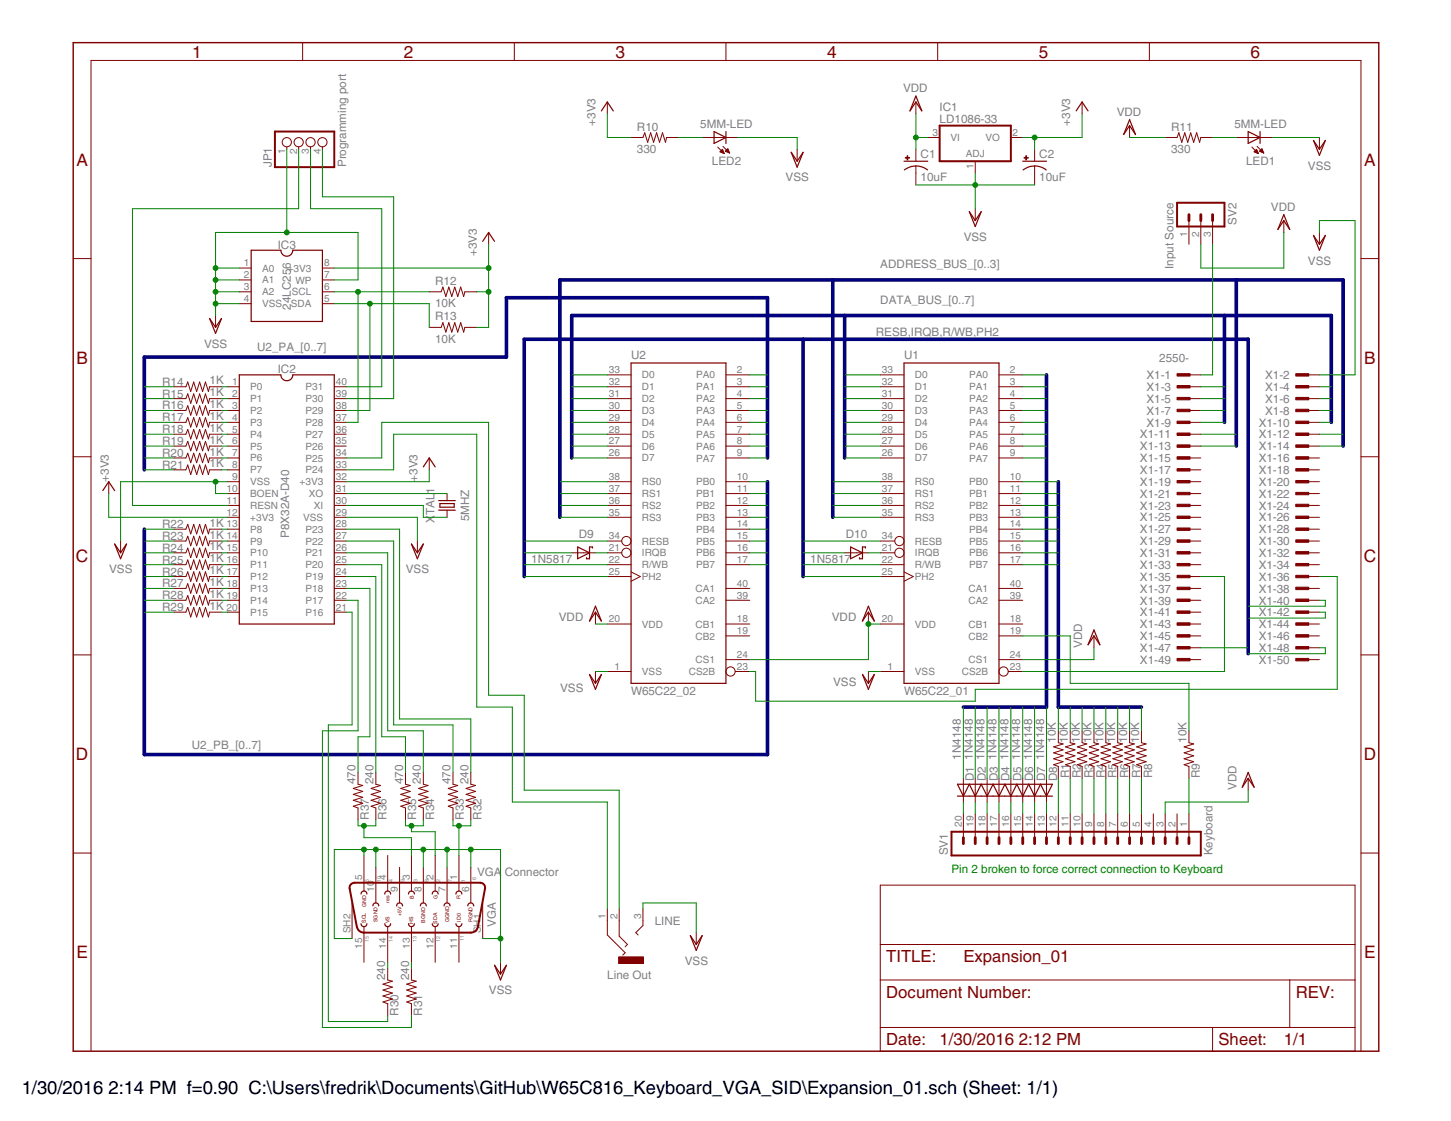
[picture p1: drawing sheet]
<svg xmlns="http://www.w3.org/2000/svg" width="279mm" height="216mm" viewBox="0 0 279 216" stroke-linecap="round" stroke-linejoin="round" font-family="sans-serif">
<path d="M14.1 8.2h251.4v194.3h-251.4z" fill="none" stroke="#800000" stroke-width=".28"/>
<g fill="none" stroke="#800000" stroke-width=".19">
<path d="M58.3 8.2v3.4M99 8.2v3.4M116.9 19.6v2.3M139.8 8.2v3.4M176.4 19.6v2.3M180.6 8.2v3.4M208.4 19.6v2.3M221.3 8.2v3.4M55.2 28.3v.5M57.5 28.3v.5M59.8 28.3v.5M62.1 28.3v.5"/>
<path d="M121.5 26.5h2.3l.3-.9 .6 1.8 .6-1.8 .6 1.8 .5-1.8 .6 1.8 .6-1.8 .5 1.8 .3-.9h2.2M135.2 26.5h6.9M138.2 28.3l1.2 1.3M138.6 29.2l.5-.4 .3 .8zM138.7 29.3h.6M138.7 29.1h.6M138.9 29h.3M138.9 29.4h.5M139 28.9h.2M139.1 28.8h.1M139.2 29.5h.2M139.2 28.2l1.3 1.3"/>
<path d="M139.4 29.6h.1M139.7 29.1l.4-.4 .4 .8zM139.7 29.1h.6M139.8 29h.5M139.9 28.9h.4M140 29.3h.4M140 28.8h.2M140.1 28.7h.1M140.2 29.4h.2M140.5 29.5h.1M153.5 28.8v2.3M176.4 28.8v2.3"/>
<path d="M176.4 32v3.6M178.6 26.5h2.3M187.8 31.1v2.2M194.6 26.5h2.3M199.2 28.8v2.3M199.2 32v3.6M217.5 24.2v2.3M224.4 26.5h2.3l.3-.9 .6 1.8 .5-1.8 .6 1.8 .6-1.8 .5 1.8 .6-1.8 .6 1.8 .2-.9h2.3M238.1 26.5h6.8M241 28.3l1.3 1.3M241.5 29.2l.5-.4 .3 .8zM241.5 29.3h.7"/>
<path d="M241.6 29.1h.5M241.7 29h.4M241.8 29.4h.4M241.8 28.9h.2M241.9 28.8h.1M242 29.5h.3M242.1 28.2l1.2 1.3M242.3 29.6h.1M242.5 29.1l.5-.4 .3 .8zM242.6 29.1h.6M242.6 29h.5M242.7 28.9h.4"/>
<path d="M242.8 29.3h.4M242.8 28.8h.3M242.9 28.7h.1M243.1 29.4h.2M243.3 29.5h.1M254.1 26.5v2.3M14.1 49.8h3.4M46.1 51.6h2.3M46.1 53.9h2.3M46.1 56.2h2.3M46.1 58.5h2.3M62.1 51.6h2.3"/>
<path d="M62.1 53.9h2.3M62.1 56.2h2.3M62.1 58.5h2.3M82.7 56.2h2.2l.4-.9 .6 1.8 .5-1.8 .6 1.8 .6-1.8 .5 1.8 .6-1.8 .6 1.8 .2-.9h2.3M94.1 44.8v2.3M187.8 40.2v2.3M228.9 42.5v4.6M231.2 42.5v4.6M233.5 42.5v4.6M247.2 42.5v2.3M254.1 44.8v2.3M262.1 49.8h3.4"/>
<path d="M33.5 74.5h2.3l.4-.9 .5 1.8 .6-1.8 .6 1.8 .5-1.8 .6 1.8 .6-1.8 .5 1.8 .3-.9h2.3M33.5 76.8h2.3l.4-.9 .5 1.8 .6-1.8 .6 1.8 .5-1.8 .6 1.8 .6-1.8 .5 1.8 .3-.9h2.3M33.5 79.1h2.3l.4-1 .5 1.9 .6-1.9 .6 1.9 .5-1.9 .6 1.9 .6-1.9 .5 1.9 .3-.9h2.3M41.5 60.8v2.3M43.8 74.5h2.3M43.8 76.8h2.3M43.8 79.1h2.3M64.4 74.5h2.3M64.4 76.8h2.3M64.4 79.1h2.3M82.7 63.1h2.2l.4-1 .6 1.9 .5-1.9 .6 1.9 .6-1.9 .5 1.9 .6-1.9 .6 1.9 .2-.9h2.3M116.9 72.2h4.6"/>
<path d="M116.9 74.5h4.6M116.9 76.8h4.6M116.9 79.1h4.6M139.8 72.2h4.6M139.8 74.5h4.6M139.8 76.8h4.6M139.8 79.1h4.6M169.5 72.2h4.6M169.5 74.5h4.6M169.5 76.8h4.6M169.5 79.1h4.6M192.4 72.2h4.5"/>
<path d="M192.4 74.5h4.5M192.4 76.8h4.5M192.4 79.1h4.5M228.9 72.2h2.3M228.9 74.5h2.3M228.9 76.8h2.3M228.9 79.1h2.3M251.8 72.2h2.3M251.8 74.5h2.3M251.8 76.8h2.3M251.8 79.1h2.3M14.1 88h3.4"/>
<path d="M20.9 92.8v2.3M33.5 81.3h2.3l.4-.9 .5 1.9 .6-1.9 .6 1.9 .5-1.9 .6 1.9 .6-1.9 .5 1.9 .3-1h2.3M33.5 83.6h2.3l.4-.9 .5 1.8 .6-1.8 .6 1.8 .5-1.8 .6 1.8 .6-1.8 .5 1.8 .3-.9h2.3M33.5 85.9h2.3l.4-.9 .5 1.8 .6-1.8 .6 1.8 .5-1.8 .6 1.8 .6-1.8 .5 1.8 .3-.9h2.3M33.5 88.2h2.3l.4-.9 .5 1.8 .6-1.8 .6 1.8 .5-1.8 .6 1.8 .6-1.8 .5 1.8 .3-.9h2.3M33.5 90.5h2.3l.4-.9 .5 1.8 .6-1.8 .6 1.8 .5-1.8 .6 1.8 .6-1.8 .5 1.8 .3-.9h2.3M43.8 81.3h2.3M43.8 83.6h2.3M43.8 85.9h2.3M43.8 88.2h2.3M43.8 90.5h2.3M43.8 92.8h2.3"/>
<path d="M43.8 95.1h2.3M43.8 97.3h2.3M43.8 99.6h2.3M64.4 81.3h2.3M64.4 83.6h2.3M64.4 85.9h2.3M64.4 88.2h2.3M64.4 90.5h2.3M64.4 92.8h2.3M64.4 95.1h2.3M64.4 97.3h2.3M64.4 99.6h2.3"/>
<path d="M82.7 88.2v2.3M86.1 95.1v1.3M86.1 98.3v1.3M116.9 81.3h4.6M116.9 83.6h4.6M116.9 85.9h4.6M116.9 88.2h4.6M116.9 92.8h4.6M116.9 95.1h4.6M116.9 97.3h4.6M116.9 99.6h4.6M139.8 81.3h4.6"/>
<path d="M139.8 83.6h4.6M139.8 85.9h4.6M139.8 88.2h4.6M139.8 92.8h4.6M139.8 95.1h4.6M139.8 97.3h4.6M139.8 99.6h4.6M169.5 81.3h4.6M169.5 83.6h4.6M169.5 85.9h4.6M169.5 88.2h4.6M169.5 92.8h4.6"/>
<path d="M169.5 95.1h4.6M169.5 97.3h4.6M169.5 99.6h4.6M192.4 81.3h4.5M192.4 83.6h4.5M192.4 85.9h4.5M192.4 88.2h4.5M192.4 92.8h4.5M192.4 95.1h4.5M192.4 97.3h4.5M192.4 99.6h4.5M228.9 81.3h2.3"/>
<path d="M228.9 83.6h2.3M228.9 85.9h2.3M228.9 88.2h2.3M228.9 90.5h2.3M228.9 92.8h2.3M228.9 95.1h2.3M228.9 97.3h2.3M228.9 99.6h2.3M251.8 81.3h2.3M251.8 83.6h2.3M251.8 85.9h2.3M251.8 88.2h2.3"/>
<path d="M251.8 90.5h2.3M251.8 92.8h2.3M251.8 95.1h2.3M251.8 97.3h2.3M251.8 99.6h2.3M262.1 88h3.4M23.2 104.2v2.3M33.5 101.9h2.3l.4-.9 .5 1.8 .6-1.8 .6 1.8 .5-1.8 .6 1.8 .6-1.8 .5 1.8 .3-.9h2.3M33.5 104.2h2.3l.4-.9 .5 1.8 .6-1.8 .6 1.8 .5-1.8 .6 1.8 .6-1.8 .5 1.8 .3-.9h2.3M33.5 106.5h2.3l.4-.9 .5 1.8 .6-1.8 .6 1.8 .5-1.8 .6 1.8 .6-1.8 .5 1.8 .3-.9h2.3M33.5 108.8h2.3l.4-1 .5 1.9 .6-1.9 .6 1.9 .5-1.9 .6 1.9 .6-1.9 .5 1.9 .3-.9h2.3M33.5 111h2.3l.4-.9 .5 1.9 .6-1.9 .6 1.9 .5-1.9 .6 1.9 .6-1.9 .5 1.9 .3-1h2.3"/>
<path d="M33.5 113.3h2.3l.4-.9 .5 1.9 .6-1.9 .6 1.9 .5-1.9 .6 1.9 .6-1.9 .5 1.9 .3-1h2.3M33.5 115.6h2.3l.4-.9 .5 1.8 .6-1.8 .6 1.8 .5-1.8 .6 1.8 .6-1.8 .5 1.8 .3-.9h2.3M33.5 117.9h2.3l.4-.9 .5 1.8 .6-1.8 .6 1.8 .5-1.8 .6 1.8 .6-1.8 .5 1.8 .3-.9h2.3M43.8 101.9h2.3M43.8 104.2h2.3M43.8 106.5h2.3M43.8 108.8h2.3M43.8 111h2.3M43.8 113.3h2.3M43.8 115.6h2.3M43.8 117.9h2.3M64.4 101.9h2.3"/>
<path d="M64.4 104.2h2.3M64.4 106.5h2.3M64.4 108.8h2.3M64.4 111h2.3M64.4 113.3h2.3M64.4 115.6h2.3M64.4 117.9h2.3M80.4 104.2v2.3M110.1 106.5h4.6M114.7 117.9v2.3M116.9 104.2h2.8M116.9 106.5h2.8"/>
<path d="M116.9 108.8h4.6M116.9 111h4.6M121.5 110.2l1.8 .8-1.8 1M139.8 101.9h4.6M139.8 104.2h4.6M139.8 106.5h4.6M139.8 108.8h4.6M139.8 113.3h4.6M139.8 115.6h4.6M162.6 106.5h4.6M167.2 117.9v2.3M169.5 104.2h2.8"/>
<path d="M169.5 106.5h2.8M169.5 108.8h4.6M169.5 111h4.6M174.1 110.2l1.8 .8-1.8 1M192.4 101.9h4.5M192.4 104.2h4.5M192.4 106.5h4.5M192.4 108.8h4.5M192.4 113.3h4.5M192.4 115.6h4.5M228.9 101.9h2.3M228.9 104.2h2.3"/>
<path d="M228.9 106.5h2.3M228.9 108.8h2.3M228.9 111h2.3M228.9 113.3h2.3M228.9 115.6h2.3M228.9 117.9h2.3M251.8 101.9h2.3M251.8 104.2h2.3M251.8 106.5h2.3M251.8 108.8h2.3M251.8 111h2.3M251.8 113.3h2.3"/>
<path d="M251.8 115.6h2.3M251.8 117.9h2.3M14.1 126.1h3.4M114.7 129.3v2.3M116.9 120.2h4.6M116.9 129.3h4.6M139.8 120.2h4.6M139.8 122.5h4.6M139.8 127h4.6M141.6 129.3h2.8M167.2 129.3v2.3M169.5 120.2h4.6"/>
<path d="M169.5 129.3h4.6M192.4 120.2h4.5M192.4 122.5h4.5M192.4 127h4.5M194.1 129.3h2.8M210.7 122.5v2.3M228.9 120.2h2.3M228.9 122.5h2.3M228.9 124.8h2.3M228.9 127h2.3M251.8 120.2h2.3M251.8 122.5h2.3"/>
<path d="M251.8 124.8h2.3M251.8 127h2.3M262.1 126.1h3.4M68.9 148.8v2.2l.9 .3-1.8 .5 1.8 .6-1.8 .6 1.8 .6-1.8 .5 1.8 .6-1.8 .6 .9 .3v2.3M72.4 148.8v2.2l.9 .3-1.8 .5 1.8 .6-1.8 .6 1.8 .6-1.8 .5 1.8 .6-1.8 .6 .9 .3v2.3M78.1 148.8v2.2l.9 .3-1.8 .5 1.8 .6-1.8 .6 1.8 .6-1.8 .5 1.8 .6-1.8 .6 .9 .3v2.3M81.5 148.8v2.2l.9 .3-1.8 .5 1.8 .6-1.8 .6 1.8 .6-1.8 .5 1.8 .6-1.8 .6 .9 .3v2.3M87.2 148.8v2.2l.9 .3-1.8 .5 1.8 .6-1.8 .6 1.8 .6-1.8 .5 1.8 .6-1.8 .6 .9 .3v2.3M90.7 148.8v2.2l.9 .3-1.9 .5 1.9 .6-1.9 .6 1.9 .6-1.9 .5 1.9 .6-1.9 .6 1 .3v2.3M185.5 149.9v4.6M185.5 156.8v4.5M187.8 149.9v4.6"/>
<path d="M187.8 156.8v4.5M190.1 149.9v4.6M190.1 156.8v4.5M192.4 149.9v4.6M192.4 156.8v4.5M194.6 149.9v4.6M194.6 156.8v4.5M196.9 149.9v4.6M196.9 156.8v4.5M199.2 149.9v4.6M199.2 156.8v4.5M201.5 149.9v4.6"/>
<path d="M201.5 156.8v4.5M203.8 140.8v2.2l.9 .3-1.8 .5 1.8 .6-1.8 .6 1.8 .6-1.8 .5 1.8 .6-1.8 .6 .9 .3v2.3M203.8 156.8v4.5M206.1 140.8v2.2l.9 .3-1.8 .5 1.8 .6-1.8 .6 1.8 .6-1.8 .5 1.8 .6-1.8 .6 .9 .3v2.3M206.1 156.8v4.5M208.4 140.8v2.2l.9 .3-1.8 .5 1.8 .6-1.8 .6 1.8 .6-1.8 .5 1.8 .6-1.8 .6 .9 .3v2.3M208.4 156.8v4.5M210.7 140.8v2.2l.9 .3-1.9 .5 1.9 .6-1.9 .6 1.9 .6-1.9 .5 1.9 .6-1.9 .6 1 .3v2.3M210.7 156.8v4.5M212.9 140.8v2.2l.9 .3-1.8 .5 1.8 .6-1.8 .6 1.8 .6-1.8 .5 1.8 .6-1.8 .6 .9 .3v2.3M212.9 156.8v4.5M215.2 140.8v2.2l.9 .3-1.8 .5 1.8 .6-1.8 .6 1.8 .6-1.8 .5 1.8 .6-1.8 .6 .9 .3v2.3"/>
<path d="M215.2 156.8v4.5M217.5 140.8v2.2l.9 .3-1.8 .5 1.8 .6-1.8 .6 1.8 .6-1.8 .5 1.8 .6-1.8 .6 .9 .3v2.3M217.5 156.8v4.5M219.8 140.8v2.2l.9 .3-1.8 .5 1.8 .6-1.8 .6 1.8 .6-1.8 .5 1.8 .6-1.8 .6 .9 .3v2.3M219.8 156.8v4.5M222.1 156.8v4.5M224.4 156.8v4.5M226.7 156.8v4.5M228.9 140.8v2.2l.9 .3-1.8 .5 1.8 .6-1.8 .6 1.8 .6-1.8 .5 1.8 .6-1.8 .6 .9 .3v2.3M228.9 156.8v4.5M240.3 149.9v2.3M14.1 164.3h3.4"/>
<path d="M67.8 173.9v6.9M70.1 164.8v6.8M70.1 178.5v6.8M72.4 167v6.9M74.7 164.8v6.8M74.7 178.5v6.8M76.9 167v6.9M79.2 164.8v6.8M79.2 178.5v6.8M81.5 167v6.9M83.8 164.8v6.8M83.8 178.5v6.8"/>
<path d="M86.1 167v6.9M88.4 164.8v6.8M88.4 178.5v6.8M90.7 167v6.9M92.9 173.9v6.9M116.9 175v5.1l3.5 3.4-.5 .5M119.2 175v5.3l1.6 1.6-.4 .5M123.8 175v3.2l-1.4 1.4 .5 .5M134.1 179.6v2.3M169.5 170.5h91.4v32h-91.4zM262.1 164.3h3.4M74.7 186.5v2.2l.9 .3-1.9 .5 1.9 .6-1.9 .6 1.9 .6-1.9 .5 1.9 .6-1.9 .6 1 .3v2.3"/>
<path d="M79.2 186.5v2.2l.9 .3-1.8 .5 1.8 .6-1.8 .6 1.8 .6-1.8 .5 1.8 .6-1.8 .6 .9 .3v2.3M96.4 185.3v2.3M169.5 188.7h91.4M169.5 197.9h91.4M169.5 181.9h91.4M233.5 197.9v4.6M248.3 188.7v9.2M17.5 202.5v-190.9h244.6v190.9"/>
<circle cx="55.2" cy="27.4" r=".89"/>
<circle cx="57.5" cy="27.4" r=".89"/>
<circle cx="59.8" cy="27.4" r=".89"/>
<circle cx="62.1" cy="27.4" r=".89"/>
<circle cx="120.6" cy="106.5" r=".89"/>
<circle cx="120.6" cy="104.2" r=".89"/>
<circle cx="173.2" cy="104.2" r=".89"/>
<circle cx="173.2" cy="106.5" r=".89"/>
<circle cx="140.7" cy="129.3" r=".89"/>
<circle cx="193.3" cy="129.3" r=".89"/>
</g>
<g fill="#800000" stroke="#800000" stroke-width=".19">
<path d="M226.7 72h2.5v.4h-2.5z"/>
<path d="M249.5 72h2.5v.4h-2.5z"/>
<path d="M226.7 74.3h2.5v.4h-2.5z"/>
<path d="M249.5 74.3h2.5v.4h-2.5z"/>
<path d="M226.7 76.5h2.5v.5h-2.5z"/>
<path d="M249.5 76.5h2.5v.5h-2.5z"/>
<path d="M226.7 78.8h2.5v.5h-2.5z"/>
<path d="M249.5 78.8h2.5v.5h-2.5z"/>
<path d="M226.7 81.1h2.5v.5h-2.5z"/>
<path d="M249.5 81.1h2.5v.5h-2.5z"/>
<path d="M226.7 83.4h2.5v.5h-2.5z"/>
<path d="M249.5 83.4h2.5v.5h-2.5z"/>
<path d="M226.7 85.7h2.5v.4h-2.5z"/>
<path d="M249.5 85.7h2.5v.4h-2.5z"/>
<path d="M226.7 88h2.5v.4h-2.5z"/>
<path d="M249.5 88h2.5v.4h-2.5z"/>
<path d="M226.7 90.3h2.5v.4h-2.5z"/>
<path d="M249.5 90.3h2.5v.4h-2.5z"/>
<path d="M226.7 92.5h2.5v.5h-2.5z"/>
<path d="M249.5 92.5h2.5v.5h-2.5z"/>
<path d="M226.7 94.8h2.5v.5h-2.5z"/>
<path d="M249.5 94.8h2.5v.5h-2.5z"/>
<path d="M226.7 97.1h2.5v.5h-2.5z"/>
<path d="M249.5 97.1h2.5v.5h-2.5z"/>
<path d="M226.7 99.4h2.5v.5h-2.5z"/>
<path d="M249.5 99.4h2.5v.5h-2.5z"/>
<path d="M226.7 101.7h2.5v.5h-2.5z"/>
<path d="M249.5 101.7h2.5v.5h-2.5z"/>
<path d="M226.7 104h2.5v.4h-2.5z"/>
<path d="M249.5 104h2.5v.4h-2.5z"/>
<path d="M226.7 106.2h2.5v.5h-2.5z"/>
<path d="M249.5 106.2h2.5v.5h-2.5z"/>
<path d="M226.7 108.5h2.5v.5h-2.5z"/>
<path d="M249.5 108.5h2.5v.5h-2.5z"/>
<path d="M226.7 110.8h2.5v.5h-2.5z"/>
<path d="M249.5 110.8h2.5v.5h-2.5z"/>
<path d="M226.7 113.1h2.5v.5h-2.5z"/>
<path d="M249.5 113.1h2.5v.5h-2.5z"/>
<path d="M226.7 115.4h2.5v.4h-2.5z"/>
<path d="M249.5 115.4h2.5v.4h-2.5z"/>
<path d="M226.7 117.7h2.5v.4h-2.5z"/>
<path d="M249.5 117.7h2.5v.4h-2.5z"/>
<path d="M226.7 120h2.5v.4h-2.5z"/>
<path d="M249.5 120h2.5v.4h-2.5z"/>
<path d="M226.7 122.2h2.5v.5h-2.5z"/>
<path d="M249.5 122.2h2.5v.5h-2.5z"/>
<path d="M226.7 124.5h2.5v.5h-2.5z"/>
<path d="M249.5 124.5h2.5v.5h-2.5z"/>
<path d="M226.7 126.8h2.5v.5h-2.5z"/>
<path d="M249.5 126.8h2.5v.5h-2.5z"/>
<path d="M174.3 30.3h.8v.2h-.8z"/>
<path d="M174.7 30h.1v.8h-.1z"/>
<path d="M197.2 30.3h.8v.2h-.8z"/>
<path d="M197.5 30h.2v.8h-.2z"/>
<path d="M119.1 184.3h4.8v1.3h-4.8z"/>
</g>
<g fill="none" stroke="#800000" stroke-width=".23">
<path d="M176.4 18.5l1.1 2.9-1.1-1.8-1.2 1.8zM115.8 21.4l1.1-1.8 1.2 1.8M137.5 25.3l2.3 1.2-2.3 1.1zM139.8 25.3v2.3M152.4 29.3l1.1 1.8 1.1-1.8-1.1 2.9zM174.1 31.1h4.5M174.1 32.7a3.7 3.7 0 0 1 4.5 0M196.9 31.1h4.6M197 32.7a3.7 3.7 0 0 1 4.5 0M207.2 21.4l1.2-1.8 1.1 1.8M217.5 23.1l1.2 2.8-1.2-1.7-1.1 1.7zM240.3 25.3l2.3 1.2-2.3 1.1z"/>
<path d="M242.6 25.3v2.3M252.9 27.1l1.2 1.7 1.1-1.7-1.1 2.8zM48.4 48.2h5.7a1.14 1.14 0 0 0 1.1 1.1 1.14 1.14 0 0 0 1.2-1.1h5.7v13.7h-13.7zM92.9 46.5l1.2-1.7 1.1 1.7M186.6 40.8l1.2 1.7 1.1-1.7-1.1 2.8zM247.2 41.3l1.1 2.9-1.1-1.7-1.1 1.7zM252.9 45.3l1.2 1.8 1.1-1.8-1.1 2.9zM40.4 61.3l1.1 1.8 1.2-1.8-1.2 2.9zM46.1 72.2h8a1.14 1.14 0 0 0 1.1 1.1 1.14 1.14 0 0 0 1.2-1.1h8v48h-18.3zM121.5 69.9h18.3v61.7h-18.3zM174.1 69.9h18.3v61.7h-18.3zM19.8 94.5l1.1-1.7 1.2 1.7"/>
<path d="M81.5 89.9l1.2-1.7 1.1 1.7M84.5 96.4h3.2M84.5 98.3h3.2M84.7 97h2.8v.7h-2.8zM22.1 104.8l1.1 1.7 1.2-1.7-1.2 2.8zM79.2 104.8l1.2 1.7 1.1-1.7-1.1 2.8zM111.2 105.3l2.3 1.2-2.3 1.1zM114.1 105.6v-.3h-.6v2.3h-.6v-.2M114.7 116.8l1.1 2.8-1.1-1.7-1.2 1.7zM163.8 105.3l2.3 1.2-2.3 1.1zM166.6 105.6v-.3h-.5v2.3h-.6v-.2M167.2 116.8l1.2 2.8-1.2-1.7-1.1 1.7z"/>
<path d="M113.5 129.9l1.2 1.7 1.1-1.7-1.1 2.9zM166.1 129.9l1.1 1.7 1.2-1.7-1.2 2.9zM210.7 121.3l1.1 2.9-1.1-1.7-1.2 1.7zM184.4 151h18.2l-1.1 2.3-1.1-2.3-1.2 2.3-1.1-2.3-1.2 2.3-1.1-2.3-1.2 2.3-1.1-2.3-1.1 2.3-1.2-2.3-1.1 2.3-1.2-2.3-1.1 2.3-1.2-2.3-1.1 2.3zM184.4 153.3h18.2M240.3 148.8l1.2 2.8-1.2-1.7-1.1 1.7zM69.5 172.2a.57 .57 0 0 1 .6-.6 .57 .57 0 0 1 .6 .6M69.5 177.9a.57 .57 0 0 0 .6 .6 .57 .57 0 0 0 .6-.6M71.8 174.5a.57 .57 0 0 1 .6-.6 .57 .57 0 0 1 .5 .6M74.1 172.2a.57 .57 0 0 1 .6-.6 .57 .57 0 0 1 .5 .6M74.1 177.9a.57 .57 0 0 0 .6 .6 .57 .57 0 0 0 .5-.6M76.4 174.5a.57 .57 0 0 1 .5-.6 .57 .57 0 0 1 .6 .6"/>
<path d="M78.7 172.2a.57 .57 0 0 1 .5-.6 .57 .57 0 0 1 .6 .6M78.7 177.9a.57 .57 0 0 0 .5 .6 .57 .57 0 0 0 .6-.6M80.9 174.5a.57 .57 0 0 1 .6-.6 .57 .57 0 0 1 .6 .6M83.2 172.2a.57 .57 0 0 1 .6-.6 .57 .57 0 0 1 .6 .6M83.2 177.9a.57 .57 0 0 0 .6 .6 .57 .57 0 0 0 .6-.6M85.5 174.5a.57 .57 0 0 1 .6-.6 .57 .57 0 0 1 .6 .6M87.8 172.2a.57 .57 0 0 1 .6-.6 .57 .57 0 0 1 .5 .6M87.8 177.9a.57 .57 0 0 0 .6 .6 .57 .57 0 0 0 .5-.6M90.1 174.5a.57 .57 0 0 1 .6-.6 .57 .57 0 0 1 .5 .6M95.2 185.9l1.2 1.7 1.1-1.7-1.1 2.8zM132.9 180.2l1.2 1.7 1.1-1.7-1.1 2.8z"/>
</g>
<path d="M52.9 25.3h11.5v6.9h-11.5zM180.9 24.2h13.7v6.9h-13.7zM226.7 39.1h9.1v4.5h-9.1zM67.5 170.4l.8-.4h24.2a.93 .93 0 0 1 .9 1.2l-1.4 7.3a1.4 1.4 0 0 1-1.3 1.1h-20.6a1.4 1.4 0 0 1-1.4-1.1l-1.4-7.3zM183.2 160.2h48v4.6h-48z" fill="none" stroke="#800000" stroke-width=".38"/>
<g fill="none" stroke="#800000" stroke-width=".55">
<path d="M228.9 41.3v1.2M231.2 41.3v1.2M233.5 41.3v1.2M185.5 161.3v1.2M187.8 161.3v1.2M190.1 161.3v1.2M192.4 161.3v1.2M194.6 161.3v1.2M196.9 161.3v1.2M199.2 161.3v1.2M201.5 161.3v1.2M203.8 161.3v1.2"/>
<path d="M206.1 161.3v1.2M208.4 161.3v1.2M210.7 161.3v1.2M212.9 161.3v1.2M215.2 161.3v1.2M217.5 161.3v1.2M219.8 161.3v1.2M222.1 161.3v1.2M224.4 161.3v1.2M226.7 161.3v1.2M228.9 161.3v1.2"/>
</g>
<path d="M160.4 53.9v45.7M238.1 53.9v32M154.6 65.3v45.7M162.6 60.8v27.4M201.5 72.2v64h-16M235.8 60.8v20.5M147.8 88.2v-30.9h-50.3v11.5h-69.7v21.7M147.8 92.8v52.5h-120v-43.4M203.8 92.8v43.4h16M256.3 81.3v-20.5h-146.2v27.4M258.6 85.9v-32h-150.8v45.7M100.9 111v-45.7h139.4v60.6" fill="none" stroke="#000080" stroke-width=".7"/>
<g fill="none" stroke="#008000" stroke-width=".19">
<path d="M55.2 28.8v16M57.5 28.8v11.4h-32v57.1h18.3M59.8 28.8v11.4h13.7v34.3h-6.8M62.1 28.8v9.1h13.7v38.9h-9.1M116.9 21.9v4.6h4.6M130.6 26.5h4.6M142.1 26.5h11.4v2.3M176.4 26.5h2.2M176.4 21.9v6.9M176.4 35.6h22.8M187.8 33.3v6.9M199.2 26.5v2.3"/>
<path d="M208.4 21.9v4.6h-11.5M217.5 26.5h6.9M233.5 26.5h4.6M244.9 26.5h9.2M41.5 51.6h4.6M41.5 53.9h4.6M41.5 56.2h4.6M41.5 58.5h4.6M64.4 51.6h29.7M64.4 53.9h4.5v-9.1h-27.4v16M64.4 56.2h18.3M64.4 58.5h18.3v4.6"/>
<path d="M68.9 56.2v25.1h-2.2M71.2 58.5v20.6h-4.5M91.8 56.2h2.3M94.1 47.1v16h-2.3M233.5 47.1v25.1h-2.3M247.2 44.8v6.8h-16v-4.5M254.1 44.8v-2.3h6.8v29.7h-6.8M27.8 74.5h5.7M27.8 76.8h5.7M27.8 79.1h5.7M42.7 74.5h1.1M42.7 76.8h1.1"/>
<path d="M42.7 79.1h1.1M110.1 72.2h6.8M110.1 74.5h6.8M110.1 76.8h6.8M110.1 79.1h6.8M144.4 72.2h3.4M144.4 74.5h3.4M144.4 76.8h3.4M144.4 79.1h3.4M162.6 72.2h6.9M162.6 74.5h6.9M162.6 76.8h6.9"/>
<path d="M162.6 79.1h6.9M196.9 72.2h4.6M196.9 74.5h4.6M196.9 76.8h4.6M196.9 79.1h4.6M231.2 74.5h4.6M231.2 76.8h4.6M231.2 79.1h4.6M254.1 74.5h2.2M254.1 76.8h2.2M254.1 79.1h2.2M20.9 95.1v4.5h22.9"/>
<path d="M27.8 81.3h5.7M27.8 83.6h5.7M27.8 85.9h5.7M27.8 88.2h5.7M27.8 90.5h5.7M41.5 92.8v2.3h2.3M42.7 81.3h1.1M42.7 83.6h1.1M42.7 85.9h1.1M42.7 88.2h1.1M42.7 90.5h1.1M43.8 92.8h-20.6v11.4"/>
<path d="M66.7 90.5h9.1v-6.9h16v52.6h6.9v18.3h18.2v20.5M66.7 95.1h19.4M66.7 99.6h13.7v4.6M66.7 97.3h14.8v2.3h4.6M66.7 88.2h6.8v-6.9h20.6v52.6h6.8v18.3h18.3v22.8M82.7 90.5v2.3h-16M107.8 92.8h9.1M107.8 95.1h9.1M107.8 99.6h9.1M107.8 97.3h9.1M110.1 81.3h6.8M110.1 83.6h6.8"/>
<path d="M110.1 85.9h6.8M110.1 88.2h6.8M144.4 92.8h3.4M144.4 95.1h3.4M144.4 99.6h3.4M144.4 81.3h3.4M144.4 83.6h3.4M144.4 85.9h3.4M144.4 88.2h3.4M144.4 97.3h3.4M160.4 92.8h9.1M160.4 95.1h9.1"/>
<path d="M160.4 99.6h9.1M160.4 97.3h9.1M162.6 81.3h6.9M162.6 83.6h6.9M162.6 85.9h6.9M162.6 88.2h6.9M196.9 92.8h6.9M196.9 95.1h6.9M196.9 99.6h6.9M196.9 81.3h4.6M196.9 83.6h4.6M196.9 85.9h4.6"/>
<path d="M196.9 88.2h4.6M196.9 97.3h6.9M231.2 81.3h4.6M231.2 83.6h6.9M231.2 85.9h6.9M254.1 81.3h2.2M254.1 83.6h4.5M254.1 85.9h4.5M27.8 101.9h5.7M27.8 104.2h5.7M27.8 106.5h5.7M27.8 108.8h5.7"/>
<path d="M27.8 117.9h5.7M27.8 115.6h5.7M27.8 111h5.7M27.8 113.3h5.7M42.7 101.9h1.1M42.7 104.2h1.1M42.7 106.5h1.1M42.7 108.8h1.1M42.7 117.9h1.1M42.7 115.6h1.1M42.7 111h1.1M42.7 113.3h1.1"/>
<path d="M66.7 115.6h2.2v25.2h-6.8v57.1h17.1v-2.3M66.7 113.3h4.5v28.6h-2.3v6.9M66.7 111h5.7v37.8M66.7 101.9h10.2v36.6h13.8v10.3M66.7 106.5h8v34.3h6.8v8M66.7 104.2h9.1v35.4h11.4v9.2M66.7 108.8h6.8v33.1h4.6v6.9M66.7 117.9h1.1v21.7h-4.6v57.1h11.5v-1.1M100.9 104.2h16M100.9 106.5h9.2M100.9 108.8h16M100.9 111h16"/>
<path d="M114.7 106.5h2.2M144.4 101.9h3.4M144.4 104.2h3.4M144.4 106.5h3.4M144.4 108.8h3.4M154.6 104.2h14.9M154.6 106.5h8M154.6 108.8h14.9M154.6 111h14.9M167.2 106.5h2.3M196.9 101.9h6.9M196.9 104.2h6.9"/>
<path d="M196.9 106.5h6.9M196.9 108.8h6.9M231.2 111h4.6v18.3h-38.9M254.1 111h3.4v21.8h-69.7v2.2h-42.3v-5.7h-1.1M254.1 117.9h1.1v1.1h-14.9M254.1 115.6h1.1v1.2h-14.9M114.7 120.2h2.2M114.7 129.3h2.2M167.2 129.3h2.3M169.5 120.2h-2.3v6.8h-22.8M185.5 136.2v13.7M187.8 136.2v13.7"/>
<path d="M190.1 136.2v13.7M192.4 136.2v13.7M194.6 136.2v13.7M196.9 136.2v13.7M196.9 122.5h9.2v9.1h22.8v9.2M199.2 136.2v13.7M201.5 136.2v13.7M203.8 136.2v4.6M206.1 136.2v4.6M208.4 136.2v4.6M210.7 124.8v2.2h-13.8M210.7 136.2v4.6"/>
<path d="M212.9 136.2v4.6M215.2 136.2v4.6M217.5 136.2v4.6M219.8 136.2v4.6M231.2 124.8h9.1M254.1 124.8h1.1v1.1h-14.9M68.9 157.9v1.1h3.5v-1.1M70.1 159v2.3h9.1v3.5M78.1 157.9v1.1h3.4v-1.1M79.2 159v1.2h4.6v4.6M87.2 157.9v1.1h3.5v-1.1M88.4 159v5.8"/>
<path d="M185.5 154.5v2.3M187.8 154.5v2.3M190.1 154.5v2.3M192.4 154.5v2.3M194.6 154.5v2.3M196.9 154.5v2.3M199.2 154.5v2.3M201.5 154.5v2.3M203.8 149.9v6.9M206.1 149.9v6.9M208.4 149.9v6.9M210.7 149.9v6.9"/>
<path d="M212.9 149.9v6.9M215.2 149.9v6.9M217.5 149.9v6.9M219.8 149.9v6.9M228.9 149.9v6.9M240.3 152.2v2.3h-15.9v2.3M70.1 163.6v1.2M72.4 163.6v3.4M81.5 163.6v3.4M86.1 163.6v3.4M90.7 163.6v3.4M123.8 175v-1.1h10.3v5.7"/>
<path d="M67.8 180.8h-3.4v-17.2h32v21.7M74.7 185.3v1.2M79.2 185.3v1.2M92.9 180.8h3.5"/>
</g>
<g fill="#008000" stroke="#008000" stroke-width=".19">
<circle cx="167.2" cy="120.2" r=".47"/>
<circle cx="176.4" cy="26.5" r=".47"/>
<circle cx="187.8" cy="35.6" r=".47"/>
<circle cx="41.5" cy="53.9" r=".47"/>
<circle cx="41.5" cy="56.2" r=".47"/>
<circle cx="41.5" cy="58.5" r=".47"/>
<circle cx="41.5" cy="51.6" r=".47"/>
<circle cx="55.2" cy="44.8" r=".47"/>
<circle cx="41.5" cy="92.8" r=".47"/>
<circle cx="72.4" cy="163.6" r=".47"/>
<circle cx="90.7" cy="163.6" r=".47"/>
<circle cx="86.1" cy="163.6" r=".47"/>
<circle cx="81.5" cy="163.6" r=".47"/>
<circle cx="70.1" cy="163.6" r=".47"/>
<circle cx="96.4" cy="180.8" r=".47"/>
<circle cx="199.2" cy="26.5" r=".47"/>
<circle cx="94.1" cy="56.2" r=".47"/>
<circle cx="94.1" cy="51.6" r=".47"/>
<circle cx="71.2" cy="58.5" r=".47"/>
<circle cx="68.9" cy="56.2" r=".47"/>
<circle cx="88.4" cy="159" r=".47"/>
<circle cx="79.2" cy="159" r=".47"/>
<circle cx="70.1" cy="159" r=".47"/>
</g>
<g font-size="3.5">
<text x="4.2" y="210.7">1/30/2016</text>
<text x="20.9" y="210.7">2:14 PM f=0.90 C:\Users\fredrik\Documents\GitHub\W65C816_Keyboard_VGA_SID\Expansion_01.sch (Sheet: 1/1)</text>
</g>
<g font-size="3.3" fill="#800000">
<text x="37" y="11.1">1</text>
<text x="77.7" y="11.1">2</text>
<text x="118.5" y="11.1">3</text>
<text x="159.3" y="11.1">4</text>
<text x="200" y="11.1">5</text>
<text x="240.8" y="11.1">6</text>
<text x="14.7" y="31.9">A</text>
<text x="262.7" y="31.9">A</text>
<text x="14.7" y="70">B</text>
<text x="262.7" y="70">B</text>
<text x="14.6" y="108.2">C</text>
<text x="262.6" y="108.2">C</text>
<text x="14.6" y="146.4">D</text>
<text x="262.6" y="146.4">D</text>
<text x="14.7" y="184.5">E</text>
<text x="262.7" y="184.5">E</text>
</g>
<g font-size="3.2" fill="#800000">
<text x="170.6" y="185.3">TITLE:</text>
<text x="185.5" y="185.3">Expansion_01</text>
<text x="170.6" y="192.2">Document Number:</text>
<text x="249.5" y="192.2">REV:</text>
<text x="170.6" y="201.3">Date:</text>
<text x="180.9" y="201.3">1/30/2016</text>
<text x="196.2" y="201.3">2:12 PM</text>
<text x="234.6" y="201.3">Sheet:</text>
<text x="247.2" y="201.3">1/1</text>
</g>
<g font-size="2.2" fill="#808080">
<text x="173.9" y="17.8">VDD</text>
<text x="180.9" y="23.6">LD1086-33</text>
<text x="180.9" y="21.3">IC1</text>
<text x="215" y="22.4">VDD</text>
<text x="114.7" y="24.2" transform="rotate(-90 114.7 24.2)">+3V3</text>
<text x="122.7" y="29.5">330</text>
<text x="122.7" y="25.1">R10</text>
<text x="134.8" y="24.7">5MM-LED</text>
<text x="206.1" y="24.2" transform="rotate(-90 206.1 24.2)">+3V3</text>
<text x="225.5" y="29.5">330</text>
<text x="225.5" y="25.1">R11</text>
<text x="237.7" y="24.7">5MM-LED</text>
<text x="52.4" y="32.2" transform="rotate(-90 52.4 32.2)">JP1</text>
<text x="66.7" y="32.2" transform="rotate(-90 66.7 32.2)">Programming port</text>
<text x="137.1" y="31.8">LED2</text>
<text x="151.3" y="35">VSS</text>
<text x="177.3" y="34.8">10uF</text>
<text x="177.3" y="30.5">C1</text>
<text x="200.1" y="34.8">10uF</text>
<text x="200.1" y="30.5">C2</text>
<text x="239.9" y="31.8">LED1</text>
<text x="251.8" y="32.7">VSS</text>
<text x="244.7" y="40.7">VDD</text>
<text x="53.5" y="47.9">IC3</text>
<text x="185.6" y="46.4">VSS</text>
<text x="238.1" y="43.3" transform="rotate(-90 238.1 43.3)">SV2</text>
<text x="91.8" y="49.3" transform="rotate(-90 91.8 49.3)">+3V3</text>
<text x="169.5" y="51.6">ADDRESS_BUS_[0..3]</text>
<text x="226" y="51.8" transform="rotate(-90 226 51.8)">Input Source</text>
<text x="251.8" y="51">VSS</text>
<text x="56" y="59.6" transform="rotate(-90 56 59.6)">24LC256</text>
<text x="83.8" y="59.2">10K</text>
<text x="83.8" y="54.9">R12</text>
<text x="169.5" y="58.5">DATA_BUS_[0..7]</text>
<text x="83.8" y="61.7">R13</text>
<text x="168.7" y="64.7">RESB,IRQB,R/WB,PH2</text>
<text x="39.3" y="66.9">VSS</text>
<text x="49.5" y="67.6">U2_PA_[0..7]</text>
<text x="53.5" y="71.9">IC2</text>
<text x="83.8" y="66">10K</text>
<text x="121.5" y="69.2">U2</text>
<text x="174.1" y="69.2">U1</text>
<text x="223.2" y="69.8">2550-</text>
<text x="31.2" y="74.3">R14</text>
<text x="31.2" y="76.6">R15</text>
<text x="40.4" y="74">1K</text>
<text x="40.4" y="76.3">1K</text>
<text x="220.8" y="73">X1-1</text>
<text x="220.8" y="75.3">X1-3</text>
<text x="220.8" y="77.6">X1-5</text>
<text x="243.6" y="73">X1-2</text>
<text x="243.6" y="75.3">X1-4</text>
<text x="243.6" y="77.6">X1-6</text>
<text x="31.2" y="78.8">R16</text>
<text x="31.2" y="81.1">R17</text>
<text x="31.2" y="83.4">R18</text>
<text x="40.4" y="78.6">1K</text>
<text x="40.4" y="80.9">1K</text>
<text x="40.4" y="83.2">1K</text>
<text x="220.8" y="79.9">X1-7</text>
<text x="220.8" y="82.1">X1-9</text>
<text x="242.4" y="82.1">X1-10</text>
<text x="243.6" y="79.9">X1-8</text>
<text x="31.2" y="85.7">R19</text>
<text x="31.2" y="88">R20</text>
<text x="40.4" y="85.5">1K</text>
<text x="40.4" y="87.7">1K</text>
<text x="219.5" y="84.4">X1-11</text>
<text x="219.5" y="86.7">X1-13</text>
<text x="219.5" y="89">X1-15</text>
<text x="242.4" y="84.4">X1-12</text>
<text x="242.4" y="86.7">X1-14</text>
<text x="242.4" y="89">X1-16</text>
<text x="20.9" y="92.8" transform="rotate(-90 20.9 92.8)">+3V3</text>
<text x="31.2" y="90.3">R21</text>
<text x="40.4" y="90">1K</text>
<text x="80.4" y="92.8" transform="rotate(-90 80.4 92.8)">+3V3</text>
<text x="219.5" y="91.3">X1-17</text>
<text x="219.5" y="93.6">X1-19</text>
<text x="219.5" y="95.9">X1-21</text>
<text x="242.4" y="91.3">X1-18</text>
<text x="242.4" y="93.6">X1-20</text>
<text x="242.4" y="95.9">X1-22</text>
<text x="31.2" y="101.7">R22</text>
<text x="40.4" y="101.5">1K</text>
<text x="83.7" y="100.8" transform="rotate(-90 83.7 100.8)">X</text>
<text x="83.7" y="99.3" transform="rotate(-90 83.7 99.3)">TAL1</text>
<text x="90.3" y="100.4" transform="rotate(-90 90.3 100.4)">5MHZ</text>
<text x="219.5" y="98.1">X1-23</text>
<text x="219.5" y="100.4">X1-25</text>
<text x="242.4" y="98.1">X1-24</text>
<text x="242.4" y="100.4">X1-26</text>
<text x="31.2" y="104">R23</text>
<text x="31.2" y="106.3">R24</text>
<text x="40.4" y="103.7">1K</text>
<text x="40.4" y="106">1K</text>
<text x="55.7" y="103.6" transform="rotate(-90 55.7 103.6)">P8X32A-D40</text>
<text x="111.5" y="103.6">D9</text>
<text x="162.9" y="103.6">D10</text>
<text x="219.5" y="102.7">X1-27</text>
<text x="219.5" y="105">X1-29</text>
<text x="219.5" y="107.3">X1-31</text>
<text x="242.4" y="102.7">X1-28</text>
<text x="242.4" y="105">X1-30</text>
<text x="242.4" y="107.3">X1-32</text>
<text x="21" y="110.4">VSS</text>
<text x="31.2" y="108.6">R25</text>
<text x="31.2" y="110.8">R26</text>
<text x="31.2" y="113.1">R27</text>
<text x="40.4" y="108.3">1K</text>
<text x="40.4" y="110.6">1K</text>
<text x="40.4" y="112.9">1K</text>
<text x="78.1" y="110.4">VSS</text>
<text x="102.3" y="108.4">1N5817</text>
<text x="156" y="108.4">1N5817</text>
<text x="219.5" y="109.6">X1-33</text>
<text x="219.5" y="111.9">X1-35</text>
<text x="242.4" y="109.6">X1-34</text>
<text x="242.4" y="111.9">X1-36</text>
<text x="31.2" y="115.4">R28</text>
<text x="31.2" y="117.7">R29</text>
<text x="40.4" y="115.2">1K</text>
<text x="40.4" y="117.4">1K</text>
<text x="107.6" y="119.5">VDD</text>
<text x="160.2" y="119.5">VDD</text>
<text x="219.5" y="114.1">X1-37</text>
<text x="219.5" y="116.4">X1-39</text>
<text x="219.5" y="118.7">X1-41</text>
<text x="242.4" y="114.1">X1-38</text>
<text x="242.4" y="116.4">X1-40</text>
<text x="242.4" y="118.7">X1-42</text>
<text x="208.4" y="124.8" transform="rotate(-90 208.4 124.8)">VDD</text>
<text x="219.5" y="121">X1-43</text>
<text x="219.5" y="123.3">X1-45</text>
<text x="219.5" y="125.6">X1-47</text>
<text x="242.4" y="121">X1-44</text>
<text x="242.4" y="123.3">X1-46</text>
<text x="242.4" y="125.6">X1-48</text>
<text x="219.5" y="127.9">X1-49</text>
<text x="242.4" y="127.9">X1-50</text>
<text x="107.9" y="133.2">VSS</text>
<text x="121.5" y="133.9">W65C22_02</text>
<text x="160.4" y="132.1">VSS</text>
<text x="174.1" y="133.9">W65C22_01</text>
<text x="203.3" y="143" transform="rotate(-90 203.3 143)">10K</text>
<text x="205.6" y="143" transform="rotate(-90 205.6 143)">10K</text>
<text x="207.9" y="143" transform="rotate(-90 207.9 143)">10K</text>
<text x="210.2" y="143" transform="rotate(-90 210.2 143)">10K</text>
<text x="212.5" y="143" transform="rotate(-90 212.5 143)">10K</text>
<text x="214.8" y="143" transform="rotate(-90 214.8 143)">10K</text>
<text x="217" y="143" transform="rotate(-90 217 143)">10K</text>
<text x="219.3" y="143" transform="rotate(-90 219.3 143)">10K</text>
<text x="228.5" y="143" transform="rotate(-90 228.5 143)">10K</text>
<text x="36.9" y="144.2">U2_PB_[0..7]</text>
<text x="185" y="146.3" transform="rotate(-90 185 146.3)">1N4148</text>
<text x="187.3" y="146.3" transform="rotate(-90 187.3 146.3)">1N4148</text>
<text x="189.6" y="146.3" transform="rotate(-90 189.6 146.3)">1N4148</text>
<text x="191.9" y="146.3" transform="rotate(-90 191.9 146.3)">1N4148</text>
<text x="194.2" y="146.3" transform="rotate(-90 194.2 146.3)">1N4148</text>
<text x="196.5" y="146.3" transform="rotate(-90 196.5 146.3)">1N4148</text>
<text x="198.7" y="146.3" transform="rotate(-90 198.7 146.3)">1N4148</text>
<text x="201" y="146.3" transform="rotate(-90 201 146.3)">1N4148</text>
<text x="205.9" y="149.9" transform="rotate(-90 205.9 149.9)">R1</text>
<text x="208.2" y="149.9" transform="rotate(-90 208.2 149.9)">R2</text>
<text x="210.4" y="149.9" transform="rotate(-90 210.4 149.9)">R3</text>
<text x="212.7" y="149.9" transform="rotate(-90 212.7 149.9)">R4</text>
<text x="215" y="149.9" transform="rotate(-90 215 149.9)">R5</text>
<text x="217.3" y="149.9" transform="rotate(-90 217.3 149.9)">R6</text>
<text x="219.6" y="149.9" transform="rotate(-90 219.6 149.9)">R7</text>
<text x="221.9" y="149.9" transform="rotate(-90 221.9 149.9)">R8</text>
<text x="231" y="149.9" transform="rotate(-90 231 149.9)">R9</text>
<text x="68.5" y="151" transform="rotate(-90 68.5 151)">470</text>
<text x="71.9" y="151" transform="rotate(-90 71.9 151)">240</text>
<text x="77.6" y="151" transform="rotate(-90 77.6 151)">470</text>
<text x="81.1" y="151" transform="rotate(-90 81.1 151)">240</text>
<text x="86.8" y="151" transform="rotate(-90 86.8 151)">470</text>
<text x="90.2" y="151" transform="rotate(-90 90.2 151)">240</text>
<text x="187.5" y="150.5" transform="rotate(-90 187.5 150.5)">D1</text>
<text x="189.8" y="150.5" transform="rotate(-90 189.8 150.5)">D2</text>
<text x="192.1" y="150.5" transform="rotate(-90 192.1 150.5)">D3</text>
<text x="194.4" y="150.5" transform="rotate(-90 194.4 150.5)">D4</text>
<text x="196.7" y="150.5" transform="rotate(-90 196.7 150.5)">D5</text>
<text x="199" y="150.5" transform="rotate(-90 199 150.5)">D6</text>
<text x="201.3" y="150.5" transform="rotate(-90 201.3 150.5)">D7</text>
<text x="203.5" y="150.5" transform="rotate(-90 203.5 150.5)">D8</text>
<text x="238.1" y="152.2" transform="rotate(-90 238.1 152.2)">VDD</text>
<text x="71" y="157.9" transform="rotate(-90 71 157.9)">R37</text>
<text x="74.4" y="157.9" transform="rotate(-90 74.4 157.9)">R36</text>
<text x="80.2" y="157.9" transform="rotate(-90 80.2 157.9)">R35</text>
<text x="83.6" y="157.9" transform="rotate(-90 83.6 157.9)">R34</text>
<text x="89.3" y="157.9" transform="rotate(-90 89.3 157.9)">R33</text>
<text x="92.7" y="157.9" transform="rotate(-90 92.7 157.9)">R32</text>
<text x="182.5" y="164.8" transform="rotate(-90 182.5 164.8)">SV1</text>
<text x="233.5" y="164.8" transform="rotate(-90 233.5 164.8)">Keyboard</text>
<text x="91.9" y="168.6">VGA</text>
<text x="97.2" y="168.6">Connector</text>
<text x="95.5" y="178.5" transform="rotate(-90 95.5 178.5)">VGA</text>
<text x="126.1" y="178.2">LINE</text>
<text x="131.9" y="185.8">VSS</text>
<text x="74.2" y="188.8" transform="rotate(-90 74.2 188.8)">240</text>
<text x="78.8" y="188.8" transform="rotate(-90 78.8 188.8)">240</text>
<text x="94.1" y="191.5">VSS</text>
<text x="116.9" y="188.5">Line Out</text>
<text x="76.7" y="195.6" transform="rotate(-90 76.7 195.6)">R30</text>
<text x="81.3" y="195.6" transform="rotate(-90 81.3 195.6)">R31</text>
</g>
<text font-size="2.2" fill="#008000" x="183.2" y="168.2">Pin 2 broken to force correct connection to Keyboard</text>
<g font-size="1.9" fill="#808080">
<text x="54.9" y="29.7" transform="rotate(-90 54.9 29.7)">1</text>
<text x="57.2" y="29.7" transform="rotate(-90 57.2 29.7)">2</text>
<text x="59.5" y="29.7" transform="rotate(-90 59.5 29.7)">3</text>
<text x="61.8" y="29.7" transform="rotate(-90 61.8 29.7)">4</text>
<text x="179.5" y="26.2">3</text>
<text x="183" y="27.2">VI</text>
<text x="189.7" y="27.2">VO</text>
<text x="195" y="26.2">2</text>
<text x="186" y="30.1">ADJ</text>
<text x="187.5" y="32.5" transform="rotate(-90 187.5 32.5)">1</text>
<text x="228.6" y="45.7" transform="rotate(-90 228.6 45.7)">1</text>
<text x="230.9" y="45.7" transform="rotate(-90 230.9 45.7)">2</text>
<text x="233.2" y="45.7" transform="rotate(-90 233.2 45.7)">3</text>
<text x="47" y="51.3">1</text>
<text x="47" y="53.6">2</text>
<text x="50.5" y="52.3">A0</text>
<text x="55.4" y="52.3">+3V3</text>
<text x="62.4" y="53.6">7</text>
<text x="62.4" y="51.3">8</text>
<text x="47" y="55.9">3</text>
<text x="47" y="58.2">4</text>
<text x="50.5" y="54.6">A1</text>
<text x="50.5" y="56.9">A2</text>
<text x="50.5" y="59.2">VSS</text>
<text x="56" y="59.2">SDA</text>
<text x="56.2" y="56.9">SCL</text>
<text x="56.9" y="54.6">WP</text>
<text x="62.4" y="58.2">5</text>
<text x="62.4" y="55.9">6</text>
<text x="117.2" y="71.9">33</text>
<text x="141.9" y="71.9">2</text>
<text x="169.8" y="71.9">33</text>
<text x="194.5" y="71.9">2</text>
<text x="44.7" y="74.2">1</text>
<text x="44.7" y="76.4">2</text>
<text x="48.2" y="75.2">P0</text>
<text x="48.2" y="77.5">P1</text>
<text x="58.8" y="77.5">P30</text>
<text x="58.8" y="75.2">P31</text>
<text x="64.7" y="76.4">39</text>
<text x="64.7" y="74.2">40</text>
<text x="117.2" y="74.2">32</text>
<text x="117.2" y="76.4">31</text>
<text x="123.6" y="72.9">D0</text>
<text x="123.6" y="75.2">D1</text>
<text x="123.6" y="77.5">D2</text>
<text x="134" y="72.9">PA0</text>
<text x="134" y="75.2">PA1</text>
<text x="134" y="77.5">PA2</text>
<text x="141.9" y="74.2">3</text>
<text x="141.9" y="76.4">4</text>
<text x="169.8" y="74.2">32</text>
<text x="169.8" y="76.4">31</text>
<text x="176.2" y="72.9">D0</text>
<text x="176.2" y="75.2">D1</text>
<text x="176.2" y="77.5">D2</text>
<text x="186.6" y="72.9">PA0</text>
<text x="186.6" y="75.2">PA1</text>
<text x="186.6" y="77.5">PA2</text>
<text x="194.5" y="74.2">3</text>
<text x="194.5" y="76.4">4</text>
<text x="44.7" y="78.7">3</text>
<text x="44.7" y="81">4</text>
<text x="44.7" y="83.3">5</text>
<text x="48.2" y="79.7">P2</text>
<text x="48.2" y="82">P3</text>
<text x="58.8" y="82">P28</text>
<text x="58.8" y="79.7">P29</text>
<text x="64.7" y="83.3">36</text>
<text x="64.7" y="81">37</text>
<text x="64.7" y="78.7">38</text>
<text x="117.2" y="78.7">30</text>
<text x="117.2" y="81">29</text>
<text x="117.2" y="83.3">28</text>
<text x="123.6" y="79.7">D3</text>
<text x="123.6" y="82">D4</text>
<text x="134" y="79.7">PA3</text>
<text x="134" y="82">PA4</text>
<text x="141.9" y="78.7">5</text>
<text x="141.9" y="81">6</text>
<text x="141.9" y="83.3">7</text>
<text x="169.8" y="78.7">30</text>
<text x="169.8" y="81">29</text>
<text x="169.8" y="83.3">28</text>
<text x="176.2" y="79.7">D3</text>
<text x="176.2" y="82">D4</text>
<text x="186.6" y="79.7">PA3</text>
<text x="186.6" y="82">PA4</text>
<text x="194.5" y="78.7">5</text>
<text x="194.5" y="81">6</text>
<text x="194.5" y="83.3">7</text>
<text x="44.7" y="85.6">6</text>
<text x="44.7" y="87.9">7</text>
<text x="48.2" y="84.3">P4</text>
<text x="48.2" y="86.6">P5</text>
<text x="48.2" y="88.9">P6</text>
<text x="58.8" y="88.9">P25</text>
<text x="58.8" y="86.6">P26</text>
<text x="58.8" y="84.3">P27</text>
<text x="64.7" y="87.9">34</text>
<text x="64.7" y="85.6">35</text>
<text x="117.2" y="85.6">27</text>
<text x="117.2" y="87.9">26</text>
<text x="123.6" y="84.3">D5</text>
<text x="123.6" y="86.6">D6</text>
<text x="123.6" y="88.9">D7</text>
<text x="134" y="84.3">PA5</text>
<text x="134" y="86.6">PA6</text>
<text x="134" y="88.9">PA7</text>
<text x="141.9" y="85.6">8</text>
<text x="141.9" y="87.9">9</text>
<text x="169.8" y="85.6">27</text>
<text x="169.8" y="87.9">26</text>
<text x="176.2" y="84.3">D5</text>
<text x="176.2" y="86.6">D6</text>
<text x="176.2" y="88.9">D7</text>
<text x="186.6" y="84.3">PA5</text>
<text x="186.6" y="86.6">PA6</text>
<text x="186.6" y="88.9">PA7</text>
<text x="194.5" y="85.6">8</text>
<text x="194.5" y="87.9">9</text>
<text x="43.6" y="94.7">10</text>
<text x="44.7" y="90.2">8</text>
<text x="44.7" y="92.4">9</text>
<text x="48.2" y="91.2">P7</text>
<text x="48.2" y="93.5">VSS</text>
<text x="48.2" y="95.7">BOEN</text>
<text x="57.7" y="93.5">+3V3</text>
<text x="58.8" y="91.2">P24</text>
<text x="59.5" y="95.7">XO</text>
<text x="64.7" y="94.7">31</text>
<text x="64.7" y="92.4">32</text>
<text x="64.7" y="90.2">33</text>
<text x="117.2" y="92.4">38</text>
<text x="117.2" y="94.7">37</text>
<text x="123.6" y="93.5">RS0</text>
<text x="123.6" y="95.7">RS1</text>
<text x="134" y="93.5">PB0</text>
<text x="134" y="95.7">PB1</text>
<text x="141.9" y="92.4">10</text>
<text x="141.9" y="94.7">11</text>
<text x="169.8" y="92.4">38</text>
<text x="169.8" y="94.7">37</text>
<text x="176.2" y="93.5">RS0</text>
<text x="176.2" y="95.7">RS1</text>
<text x="186.6" y="93.5">PB0</text>
<text x="186.6" y="95.7">PB1</text>
<text x="194.5" y="92.4">10</text>
<text x="194.5" y="94.7">11</text>
<text x="43.6" y="97">11</text>
<text x="43.6" y="99.3">12</text>
<text x="43.6" y="101.6">13</text>
<text x="48.2" y="98">RESN</text>
<text x="48.2" y="100.3">+3V3</text>
<text x="58.4" y="100.3">VSS</text>
<text x="60.4" y="98">XI</text>
<text x="64.7" y="101.6">28</text>
<text x="64.7" y="99.3">29</text>
<text x="64.7" y="97">30</text>
<text x="117.2" y="97">36</text>
<text x="117.2" y="99.3">35</text>
<text x="123.6" y="98">RS2</text>
<text x="123.6" y="100.3">RS3</text>
<text x="134" y="98">PB2</text>
<text x="134" y="100.3">PB3</text>
<text x="141.9" y="97">12</text>
<text x="141.9" y="99.3">13</text>
<text x="141.9" y="101.6">14</text>
<text x="169.8" y="97">36</text>
<text x="169.8" y="99.3">35</text>
<text x="176.2" y="98">RS2</text>
<text x="176.2" y="100.3">RS3</text>
<text x="186.6" y="98">PB2</text>
<text x="186.6" y="100.3">PB3</text>
<text x="194.5" y="97">12</text>
<text x="194.5" y="99.3">13</text>
<text x="194.5" y="101.6">14</text>
<text x="43.6" y="103.9">14</text>
<text x="43.6" y="106.2">15</text>
<text x="48.2" y="102.6">P8</text>
<text x="48.2" y="104.9">P9</text>
<text x="48.2" y="107.2">P10</text>
<text x="58.8" y="107.2">P21</text>
<text x="58.8" y="104.9">P22</text>
<text x="58.8" y="102.6">P23</text>
<text x="64.7" y="106.2">26</text>
<text x="64.7" y="103.9">27</text>
<text x="117.2" y="103.9">34</text>
<text x="117.2" y="106.2">21</text>
<text x="123.6" y="104.9">RESB</text>
<text x="123.6" y="107.2">IRQB</text>
<text x="134" y="102.6">PB4</text>
<text x="134" y="104.9">PB5</text>
<text x="134" y="107.2">PB6</text>
<text x="141.9" y="103.9">15</text>
<text x="141.9" y="106.2">16</text>
<text x="169.8" y="103.9">34</text>
<text x="169.8" y="106.2">21</text>
<text x="176.2" y="104.9">RESB</text>
<text x="176.2" y="107.2">IRQB</text>
<text x="186.6" y="102.6">PB4</text>
<text x="186.6" y="104.9">PB5</text>
<text x="186.6" y="107.2">PB6</text>
<text x="194.5" y="103.9">15</text>
<text x="194.5" y="106.2">16</text>
<text x="43.6" y="108.4">16</text>
<text x="43.6" y="110.7">17</text>
<text x="43.6" y="113">18</text>
<text x="48.2" y="109.4">P11</text>
<text x="48.2" y="111.7">P12</text>
<text x="58.8" y="111.7">P19</text>
<text x="58.8" y="109.5">P20</text>
<text x="64.7" y="113">23</text>
<text x="64.7" y="110.7">24</text>
<text x="64.7" y="108.4">25</text>
<text x="117.2" y="110.7">25</text>
<text x="117.2" y="108.4">22</text>
<text x="123.6" y="111.7">PH2</text>
<text x="123.6" y="109.4">R/WB</text>
<text x="134" y="109.5">PB7</text>
<text x="141.9" y="108.4">17</text>
<text x="141.9" y="113">40</text>
<text x="169.8" y="110.7">25</text>
<text x="169.8" y="108.4">22</text>
<text x="176.2" y="111.7">PH2</text>
<text x="176.2" y="109.4">R/WB</text>
<text x="186.6" y="109.5">PB7</text>
<text x="194.5" y="108.4">17</text>
<text x="194.5" y="113">40</text>
<text x="43.6" y="115.3">19</text>
<text x="43.6" y="117.6">20</text>
<text x="48.2" y="114">P13</text>
<text x="48.2" y="116.3">P14</text>
<text x="48.2" y="118.6">P15</text>
<text x="58.8" y="118.6">P16</text>
<text x="58.8" y="116.3">P17</text>
<text x="58.8" y="114">P18</text>
<text x="64.7" y="117.6">21</text>
<text x="64.7" y="115.3">22</text>
<text x="117.2" y="119.9">20</text>
<text x="133.9" y="114">CA1</text>
<text x="133.9" y="116.3">CA2</text>
<text x="141.9" y="115.3">39</text>
<text x="141.9" y="119.9">18</text>
<text x="169.8" y="119.9">20</text>
<text x="186.5" y="114">CA1</text>
<text x="186.5" y="116.3">CA2</text>
<text x="194.5" y="115.3">39</text>
<text x="194.5" y="119.9">18</text>
<text x="123.6" y="120.9">VDD</text>
<text x="133.9" y="120.9">CB1</text>
<text x="133.9" y="123.2">CB2</text>
<text x="141.9" y="122.2">19</text>
<text x="176.2" y="120.9">VDD</text>
<text x="186.5" y="120.9">CB1</text>
<text x="186.5" y="123.2">CB2</text>
<text x="194.5" y="122.2">19</text>
<text x="118.3" y="129">1</text>
<text x="123.6" y="130">VSS</text>
<text x="132.6" y="130">CS2B</text>
<text x="133.9" y="127.7">CS1</text>
<text x="141.9" y="126.7">24</text>
<text x="141.9" y="129">23</text>
<text x="170.9" y="129">1</text>
<text x="176.2" y="130">VSS</text>
<text x="185.2" y="130">CS2B</text>
<text x="186.5" y="127.7">CS1</text>
<text x="194.5" y="126.7">24</text>
<text x="194.5" y="129">23</text>
<text x="185.2" y="159.2" transform="rotate(-90 185.2 159.2)">20</text>
<text x="187.5" y="159.2" transform="rotate(-90 187.5 159.2)">19</text>
<text x="189.8" y="159.2" transform="rotate(-90 189.8 159.2)">18</text>
<text x="192" y="159.2" transform="rotate(-90 192 159.2)">17</text>
<text x="194.3" y="159.2" transform="rotate(-90 194.3 159.2)">16</text>
<text x="196.6" y="159.2" transform="rotate(-90 196.6 159.2)">15</text>
<text x="198.9" y="159.2" transform="rotate(-90 198.9 159.2)">14</text>
<text x="201.2" y="159.2" transform="rotate(-90 201.2 159.2)">13</text>
<text x="203.5" y="159.2" transform="rotate(-90 203.5 159.2)">12</text>
<text x="205.8" y="159.2" transform="rotate(-90 205.8 159.2)">11</text>
<text x="208" y="159.2" transform="rotate(-90 208 159.2)">10</text>
<text x="210.3" y="159.2" transform="rotate(-90 210.3 159.2)">9</text>
<text x="212.6" y="159.2" transform="rotate(-90 212.6 159.2)">8</text>
<text x="214.9" y="159.2" transform="rotate(-90 214.9 159.2)">7</text>
<text x="217.2" y="159.2" transform="rotate(-90 217.2 159.2)">6</text>
<text x="219.5" y="159.2" transform="rotate(-90 219.5 159.2)">5</text>
<text x="221.8" y="159.2" transform="rotate(-90 221.8 159.2)">4</text>
<text x="224" y="159.2" transform="rotate(-90 224 159.2)">3</text>
<text x="226.3" y="159.2" transform="rotate(-90 226.3 159.2)">2</text>
<text x="228.6" y="159.2" transform="rotate(-90 228.6 159.2)">1</text>
<text x="69.8" y="169.5" transform="rotate(-90 69.8 169.5)">5</text>
<text x="72" y="171.8" transform="rotate(-90 72 171.8)">10</text>
<text x="74.3" y="169.5" transform="rotate(-90 74.3 169.5)">4</text>
<text x="76.6" y="171.8" transform="rotate(-90 76.6 171.8)">9</text>
<text x="78.9" y="169.5" transform="rotate(-90 78.9 169.5)">3</text>
<text x="81.2" y="171.8" transform="rotate(-90 81.2 171.8)">8</text>
<text x="83.5" y="169.5" transform="rotate(-90 83.5 169.5)">2</text>
<text x="85.8" y="171.8" transform="rotate(-90 85.8 171.8)">7</text>
<text x="88" y="169.5" transform="rotate(-90 88 169.5)">1</text>
<text x="90.3" y="171.8" transform="rotate(-90 90.3 171.8)">6</text>
<text x="67.5" y="179.8" transform="rotate(-90 67.5 179.8)">SH2</text>
<text x="92.6" y="179.8" transform="rotate(-90 92.6 179.8)">SH1</text>
<text x="116.6" y="177" transform="rotate(-90 116.6 177)">1</text>
<text x="118.9" y="177" transform="rotate(-90 118.9 177)">2</text>
<text x="123.5" y="177" transform="rotate(-90 123.5 177)">3</text>
<text x="69.8" y="182.7" transform="rotate(-90 69.8 182.7)">15</text>
<text x="74.3" y="182.7" transform="rotate(-90 74.3 182.7)">14</text>
<text x="78.9" y="182.7" transform="rotate(-90 78.9 182.7)">13</text>
<text x="83.5" y="182.7" transform="rotate(-90 83.5 182.7)">12</text>
<text x="88" y="182.7" transform="rotate(-90 88 182.7)">11</text>
</g>
<g font-size="1" fill="#808080">
<text x="71.1" y="169.8" transform="rotate(-90 71.1 169.8)">5</text>
<text x="73.3" y="169.8" transform="rotate(-90 73.3 169.8)">10</text>
<text x="75.6" y="169.8" transform="rotate(-90 75.6 169.8)">4</text>
<text x="77.9" y="169.8" transform="rotate(-90 77.9 169.8)">9</text>
<text x="80.4" y="169.8" transform="rotate(-90 80.4 169.8)">3</text>
<text x="82.5" y="169.8" transform="rotate(-90 82.5 169.8)">8</text>
<text x="84.8" y="169.8" transform="rotate(-90 84.8 169.8)">2</text>
<text x="87" y="169.9" transform="rotate(-90 87 169.9)">7</text>
<text x="89.6" y="169.8" transform="rotate(-90 89.6 169.8)">1</text>
<text x="91.7" y="169.5" transform="rotate(-90 91.7 169.5)">6</text>
<text x="71.1" y="181.4" transform="rotate(-90 71.1 181.4)">15</text>
<text x="75.6" y="181.4" transform="rotate(-90 75.6 181.4)">14</text>
<text x="80.2" y="181.4" transform="rotate(-90 80.2 181.4)">13</text>
<text x="84.8" y="181.4" transform="rotate(-90 84.8 181.4)">12</text>
<text x="89.3" y="181.2" transform="rotate(-90 89.3 181.2)">11</text>
</g>
<g font-size="1" fill="#800000">
<text x="75" y="173.9" transform="rotate(-90 75 173.9)">res</text>
<text x="79.7" y="173.2" transform="rotate(-90 79.7 173.2)">B</text>
<text x="84.3" y="173.2" transform="rotate(-90 84.3 173.2)">G</text>
<text x="88.7" y="173.1" transform="rotate(-90 88.7 173.1)">R</text>
<text x="70.4" y="177.8" transform="rotate(-90 70.4 177.8)">SCL</text>
<text x="70.5" y="174.7" transform="rotate(-90 70.5 174.7)">GND</text>
<text x="72.7" y="177.6" transform="rotate(-90 72.7 177.6)">SGND</text>
<text x="75" y="177.8" transform="rotate(-90 75 177.8)">VS</text>
<text x="77.3" y="176.5" transform="rotate(-90 77.3 176.5)">+5V</text>
<text x="79.6" y="177.9" transform="rotate(-90 79.6 177.9)">HS</text>
<text x="81.9" y="177.7" transform="rotate(-90 81.9 177.7)">BGND</text>
<text x="84.2" y="177.9" transform="rotate(-90 84.2 177.9)">SDA</text>
<text x="86.5" y="177.7" transform="rotate(-90 86.5 177.7)">GGND</text>
<text x="88.7" y="177.5" transform="rotate(-90 88.7 177.5)">ID0</text>
<text x="91" y="177.6" transform="rotate(-90 91 177.6)">RGND</text>
</g>
</svg>
